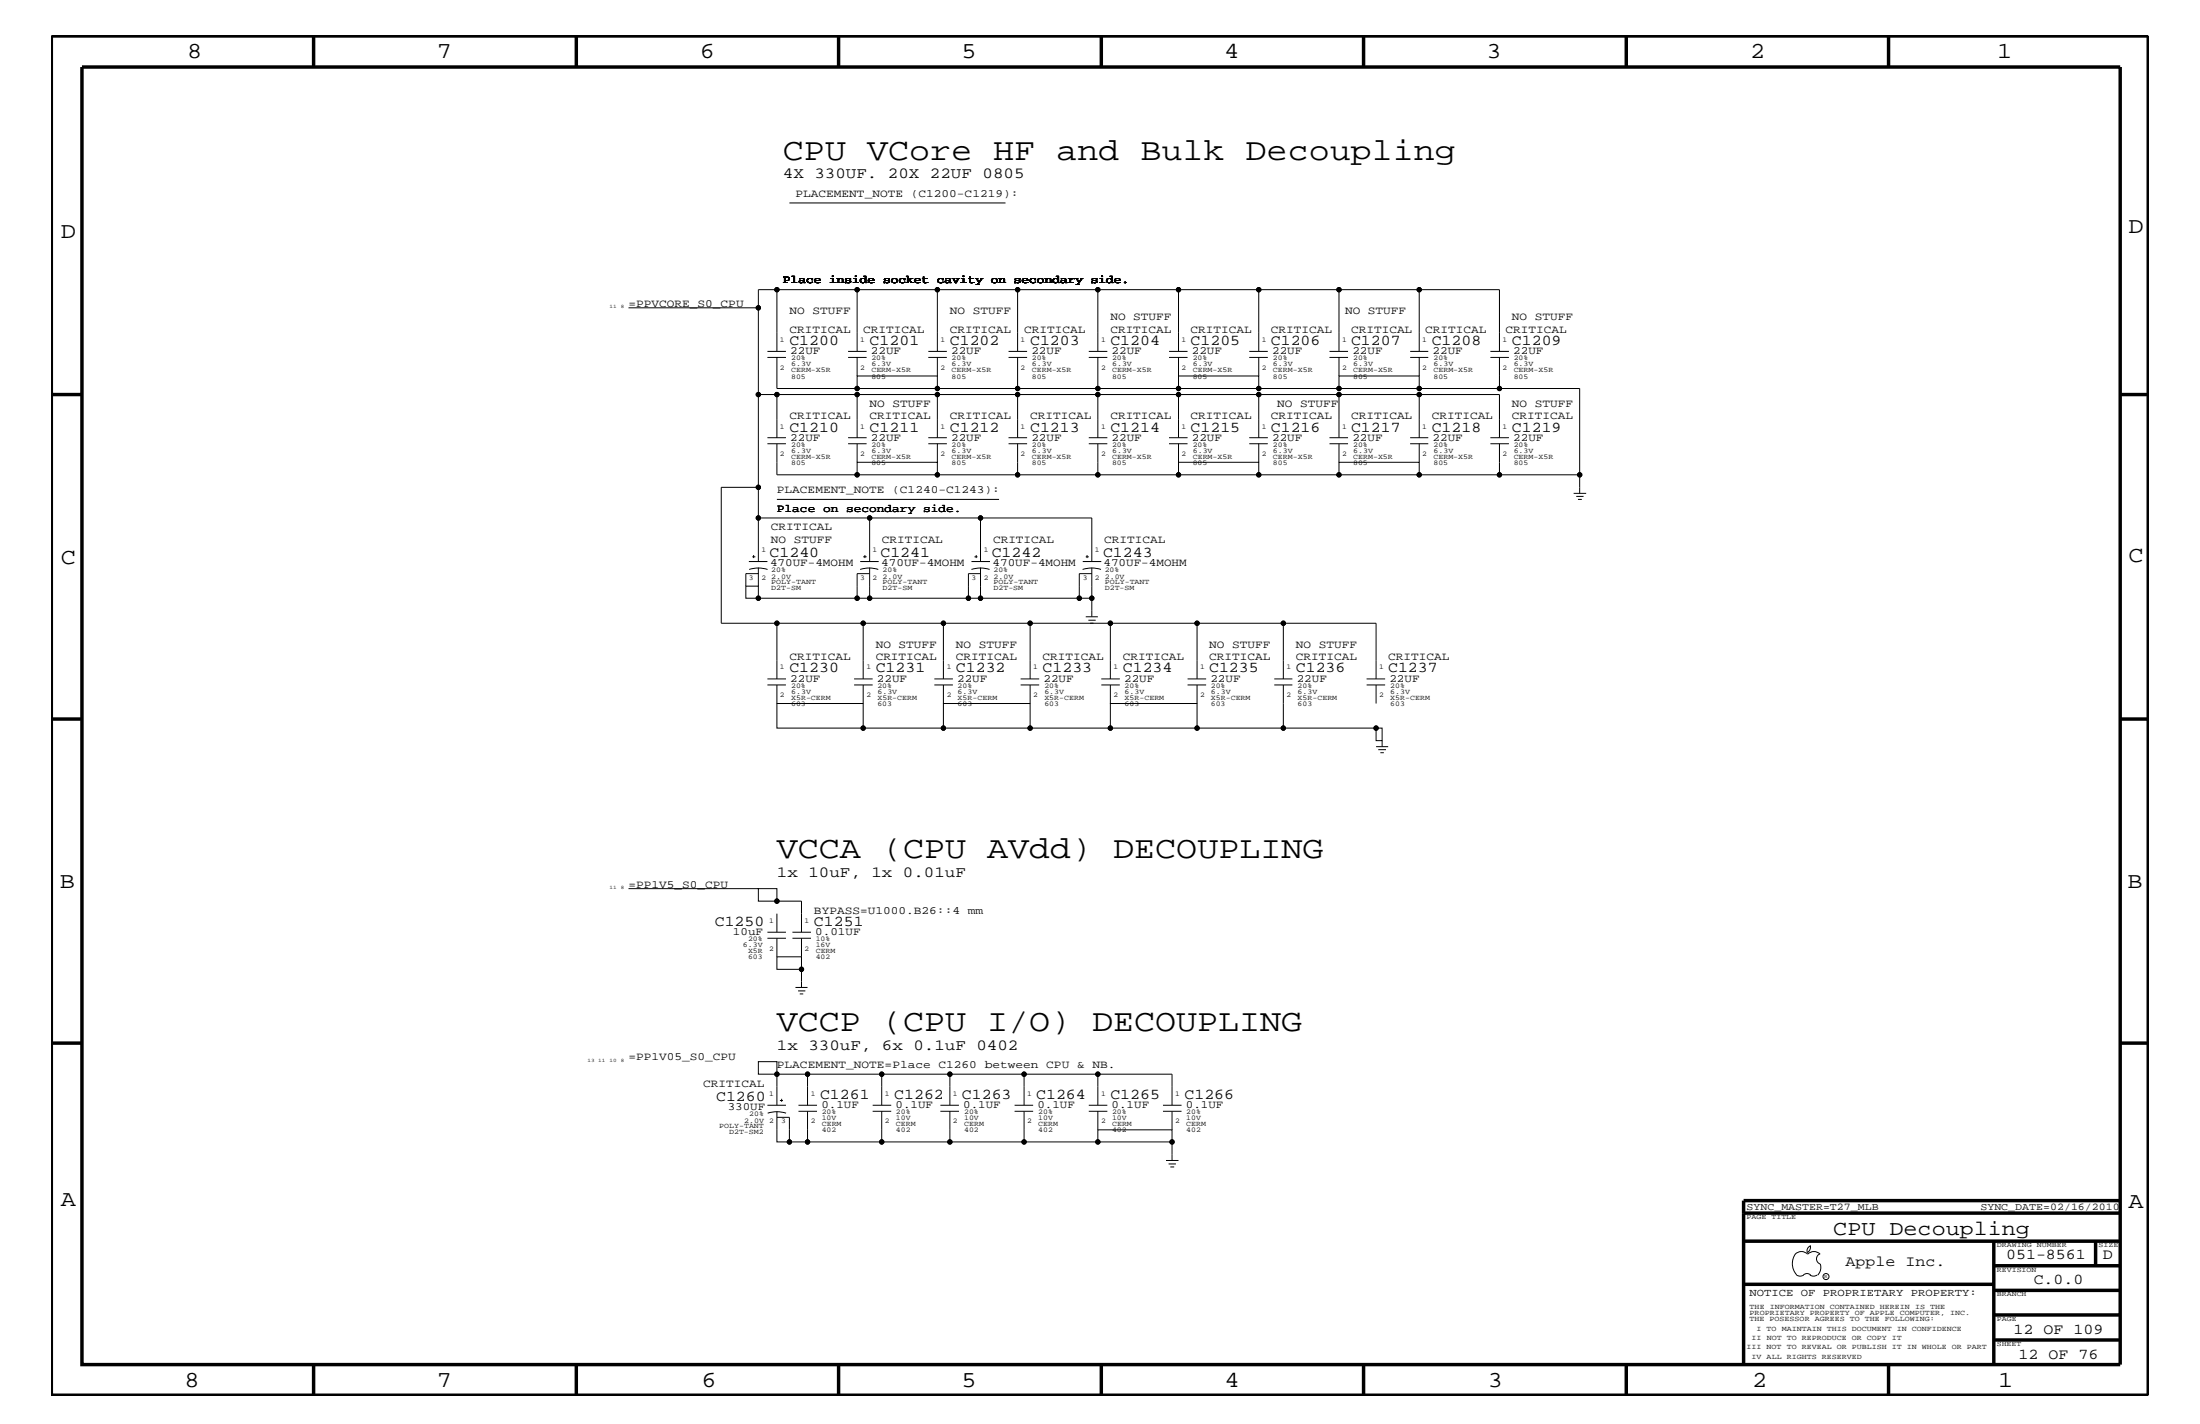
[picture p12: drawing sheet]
<svg xmlns="http://www.w3.org/2000/svg" width="432mm" height="279mm" viewBox="0 0 432 279" stroke-linecap="round" stroke-linejoin="round" font-family="sans-serif">
<g fill="none" stroke="#000" stroke-width=".2">
<path d="M154.9 39.8h42.5M152.5 56.8h-3.7v3.6h-25.4M168.2 56.8h-15.7v12.1M184 56.8h-15.8v12.1M199.7 56.8h-15.7v12.1M215.5 56.8h-15.8v12.1M231.3 56.8h-15.8v12.1M247.1 56.8h-15.8v12.1M262.8 56.8h-15.7v12.1M278.6 56.8h-15.8v12.1M148.8 60.4v49.8M148.8 77.4h3.7"/>
<path d="M150.6 70.1h3.7M150.6 68.9h3.7M152.5 70.1v6.1h15.7M166.5 70.1h3.6M166.5 68.9h3.6M168.2 77.4h-15.7v8.5M168.2 70.1v3.7M168.2 73.8h15.8v2.4h-15.8zM182.2 70.1h3.6M182.2 68.9h3.6M184 77.4h-15.8v8.5M184 70.1v3.7"/>
<path d="M184 76.2h47.3M198 70.1h3.6M198 68.9h3.6M199.7 77.4h-15.7v8.5M199.7 70.1v6.1M213.7 70.1h3.6M213.7 68.9h3.6M215.5 77.4h-15.8v8.5M215.5 70.1v6.1M229.4 70.1h3.7M229.4 68.9h3.7M231.3 77.4h-15.8v8.5"/>
<path d="M231.3 70.1v3.7M231.3 73.8h15.8v2.4h-15.8zM245.2 70.1h3.6M245.2 68.9h3.6M247.1 77.4h-15.8v8.5M247.1 70.1v3.7M247.1 76.2h15.7M260.9 70.1h3.7M260.9 68.9h3.7M262.8 73.8h15.8v2.4h-15.8zM262.8 77.4h-15.7v8.5M262.8 70.1v3.7"/>
<path d="M276.8 70.1h3.5M276.8 68.9h3.5M278.6 68.9v-12.1h15.7v12.1M278.6 77.4h-15.8v8.5M278.6 70.1v3.7M278.6 76.2h31.4v20.6M292.5 70.1h3.7M292.5 68.9h3.7M294.3 70.1v6.1M148.8 95.6h-7.2v26.7h10.9M150.6 87.1h3.7M150.6 85.9h3.7"/>
<path d="M152.5 87.1v6.1h15.7M152.5 98h43.6M166.5 87.1h3.6M166.5 85.9h3.6M168.2 87.1v3.6M168.2 90.7h15.8v2.5h-15.8zM182.2 87.1h3.6M182.2 85.9h3.6M184 87.1v3.6M184 93.2h47.3M198 87.1h3.6M198 85.9h3.6"/>
<path d="M199.7 87.1v6.1M213.7 87.1h3.6M213.7 85.9h3.6M215.5 87.1v6.1M229.4 87.1h3.7M229.4 85.9h3.7M231.3 87.1v3.6M231.3 90.7h15.8v2.5h-15.8zM245.2 87.1h3.6M245.2 85.9h3.6M247.1 87.1v3.6M247.1 93.2h15.7"/>
<path d="M260.9 87.1h3.7M260.9 85.9h3.7M262.8 90.7h15.8v2.5h-15.8zM262.8 87.1v3.6M276.8 87.1h3.5M276.8 85.9h3.5M278.6 85.9v-8.5h15.7v8.5M278.6 87.1v3.6M278.6 93.2h31.4M292.5 87.1h3.7M292.5 85.9h3.7M294.3 87.1v6.1"/>
<path d="M308.9 96.8h2.4M309.4 97.4h1.4M309.7 98h.8M146.4 115h2.4v2.4h-2.4zM147 110.2h3.6M147 111.7a5.9 5.9 0 0 1 3.6 0M147.7 109.2h.6M147.9 108.9v.6M148.8 111.4v3.6M148.8 112.6h-2.4v2.4M148.8 117.4h19.4M148.8 101.6h21.9"/>
<path d="M168.8 111.7a5.8 5.8 0 0 1 3.6 0M168.8 110.2h3.7M169.4 109.2h.7M169.8 108.9v.6M170.7 111.4v6h19.4M170.7 112.6h-2.5v4.8h2.5M190.7 111.7a5.8 5.8 0 0 1 3.5 0M190.7 110.2h3.6M191.3 109.2h.6M191.6 108.9v.6M192.4 111.4v6h19.4M192.4 112.6h-2.3v4.8h2.3"/>
<path d="M192.4 110.2v-8.6h21.9v8.6M192.4 101.6h-21.7v8.6M212.5 111.7a5.9 5.9 0 0 1 3.6 0M212.5 110.2h3.7M213.1 109.2h.6M213.4 108.9v.6M214.3 112.6h-2.5v4.8h2.5M214.3 111.4v9.6M150.6 134.4h3.7M150.6 133.2h3.7M152.5 138h16.9v4.9h-16.9zM152.5 134.4v3.6"/>
<path d="M167.6 134.4h3.7M167.6 133.2h3.7M169.4 122.3h-16.9v10.9M169.4 134.4v3.6M183.4 134.4h3.6M183.4 133.2h3.6M185.2 122.3h-15.8v10.9M185.2 134.4v3.6M185.2 138h17v4.9h-17zM200.3 134.4h3.7M200.3 133.2h3.7M202.2 122.3h-17v10.9"/>
<path d="M202.2 134.4v3.6M213.1 121h2.4M213.6 121.7h1.5M214 122.3h.6M216.2 134.4h3.6M216.2 133.2h3.6M217.9 138h17.1v4.9h-17.1zM217.9 122.3h-15.7v10.9M217.9 134.4v3.6M233.1 134.4h3.6M233.1 133.2h3.6M235 122.3h-17.1v10.9"/>
<path d="M235 134.4v3.6M250.1 134.4h3.6M250.1 133.2h3.6M251.9 133.2v-10.9h18.2v10.9M251.9 122.3h-16.9v10.9M251.9 134.4v8.5M268.2 134.4h3.7M268.2 133.2h3.7M270.1 134.4v3.6M169.4 142.9h15.8M202.2 142.9h15.7M235 142.9h35.1"/>
<path d="M270.1 142.9h1.2v2.4h-1.2zM270.1 146.5h2.4M270.5 147.1h1.5M270.9 147.7h.7M271.3 145.3v1.2M123.4 174.4h25.4M148.8 174.4h3.7v2.4h-3.7zM152.5 179.3v3.6M152.5 176.8h4.8v6.1M150.6 184.1h3.7M150.6 182.9h3.7M152.5 184.1v3.6"/>
<path d="M152.5 187.7h4.8v2.5h-4.8zM155.5 184.1h3.7M155.5 182.9h3.7M156.1 193.7h2.4M156.6 194.4h1.5M157 195h.6M157.3 184.1v3.6M157.3 190.2v3.5M148.8 208.3h3.7v2.5h-3.7zM150.6 216.9h3.7M150.7 218.4a5.9 5.9 0 0 1 3.6 0M152.5 219.2h2.4v4.9h3.6"/>
<path d="M152.5 218v6.1h2.4M153.1 215.9h.6M153.4 215.6v.6M156.7 216.9h3.7M156.7 218h3.7M158.5 218v6.1h14.6M158.5 210.8h-6v6.1M171.3 216.9h3.6M171.3 218h3.6M173.1 218v6.1h13.3M173.1 210.8h-14.6v6.1M184.6 216.9h3.6"/>
<path d="M184.6 218h3.6M186.4 218v6.1h14.6M186.4 210.8h-13.3v6.1M199.1 216.9h3.7M199.1 218h3.7M201 218v6.1h14.5M201 210.8h-14.6v6.1M213.7 216.9h3.6M213.7 218h3.6M215.5 216.9v-6.1h14.5v6.1M215.5 210.8h-14.5v6.1M215.5 218v3.7"/>
<path d="M228.3 216.9h3.6M228.3 218h3.6M230 218v3.7M215.5 221.7h14.5v2.4h-14.5zM228.9 227.7h2.4M229.4 228.4h1.4M229.7 229h.8M230 224.1v3.6M352.3 246.1a1.69 1.69 0 0 1 2.5 0M352.4 246a3.3 3.3 0 0 0 .2 4.1M352.6 250.2l.7 .2 .7-.2M354 250.2l.7-.3 .7 .3"/>
<path d="M354.8 246.1a1.69 1.69 0 0 1 2.4 0M355.2 250.2l.7 .2 .7-.2M355.3 244.4v.3a1.18 1.18 0 0 1-.6 1.1M355.4 244.4a.99 .99 0 0 0-.6 1.4M357.2 246a1.04 1.04 0 0 0-.7 1 1.04 1.04 0 0 0 .7 1M357.3 248l.1 .7a2.11 2.11 0 0 1-.6 1.5"/>
<circle cx="152.5" cy="56.8" r=".42"/>
<circle cx="168.2" cy="56.8" r=".42"/>
<circle cx="184" cy="56.8" r=".42"/>
<circle cx="199.7" cy="56.8" r=".42"/>
<circle cx="215.5" cy="56.8" r=".42"/>
<circle cx="231.3" cy="56.8" r=".42"/>
<circle cx="247.1" cy="56.8" r=".42"/>
<circle cx="262.8" cy="56.8" r=".42"/>
<circle cx="278.6" cy="56.8" r=".42"/>
<circle cx="148.8" cy="60.4" r=".42"/>
<circle cx="148.8" cy="77.4" r=".42"/>
<circle cx="152.5" cy="77.4" r=".42"/>
<circle cx="168.2" cy="76.2" r=".42"/>
<circle cx="168.2" cy="77.4" r=".42"/>
<circle cx="184" cy="76.2" r=".42"/>
<circle cx="184" cy="77.4" r=".42"/>
<circle cx="199.7" cy="76.2" r=".42"/>
<circle cx="199.7" cy="77.4" r=".42"/>
<circle cx="215.5" cy="76.2" r=".42"/>
<circle cx="215.5" cy="77.4" r=".42"/>
<circle cx="231.3" cy="76.2" r=".42"/>
<circle cx="231.3" cy="77.4" r=".42"/>
<circle cx="247.1" cy="76.2" r=".42"/>
<circle cx="247.1" cy="77.4" r=".42"/>
<circle cx="262.8" cy="76.2" r=".42"/>
<circle cx="262.8" cy="77.4" r=".42"/>
<circle cx="278.6" cy="76.2" r=".42"/>
<circle cx="278.6" cy="77.4" r=".42"/>
<circle cx="294.3" cy="76.2" r=".42"/>
<circle cx="148.8" cy="95.6" r=".42"/>
<circle cx="168.2" cy="93.2" r=".42"/>
<circle cx="184" cy="93.2" r=".42"/>
<circle cx="199.7" cy="93.2" r=".42"/>
<circle cx="215.5" cy="93.2" r=".42"/>
<circle cx="231.3" cy="93.2" r=".42"/>
<circle cx="247.1" cy="93.2" r=".42"/>
<circle cx="262.8" cy="93.2" r=".42"/>
<circle cx="278.6" cy="93.2" r=".42"/>
<circle cx="294.3" cy="93.2" r=".42"/>
<circle cx="310" cy="93.2" r=".42"/>
<circle cx="148.8" cy="117.4" r=".42"/>
<circle cx="148.8" cy="101.6" r=".42"/>
<circle cx="168.2" cy="117.4" r=".42"/>
<circle cx="170.7" cy="101.6" r=".42"/>
<circle cx="170.7" cy="117.4" r=".42"/>
<circle cx="190.1" cy="117.4" r=".42"/>
<circle cx="192.4" cy="101.6" r=".42"/>
<circle cx="192.4" cy="117.4" r=".42"/>
<circle cx="211.8" cy="117.4" r=".42"/>
<circle cx="214.3" cy="117.4" r=".42"/>
<circle cx="152.5" cy="122.3" r=".42"/>
<circle cx="169.4" cy="122.3" r=".42"/>
<circle cx="185.2" cy="122.3" r=".42"/>
<circle cx="202.2" cy="122.3" r=".42"/>
<circle cx="217.9" cy="122.3" r=".42"/>
<circle cx="234.9" cy="122.3" r=".42"/>
<circle cx="251.9" cy="122.3" r=".42"/>
<circle cx="169.4" cy="142.9" r=".42"/>
<circle cx="185.2" cy="142.9" r=".42"/>
<circle cx="202.2" cy="142.9" r=".42"/>
<circle cx="217.9" cy="142.9" r=".42"/>
<circle cx="234.9" cy="142.9" r=".42"/>
<circle cx="251.9" cy="142.9" r=".42"/>
<circle cx="270.1" cy="142.9" r=".42"/>
<circle cx="152.5" cy="176.8" r=".42"/>
<circle cx="157.3" cy="190.2" r=".42"/>
<circle cx="152.5" cy="210.8" r=".42"/>
<circle cx="158.5" cy="210.8" r=".42"/>
<circle cx="173.1" cy="210.8" r=".42"/>
<circle cx="186.4" cy="210.8" r=".42"/>
<circle cx="201" cy="210.8" r=".42"/>
<circle cx="215.5" cy="210.8" r=".42"/>
<circle cx="154.9" cy="224.1" r=".42"/>
<circle cx="158.5" cy="224.1" r=".42"/>
<circle cx="173.1" cy="224.1" r=".42"/>
<circle cx="186.4" cy="224.1" r=".42"/>
<circle cx="201" cy="224.1" r=".42"/>
<circle cx="215.5" cy="224.1" r=".42"/>
<circle cx="230" cy="224.1" r=".42"/>
<circle cx="358.4" cy="250.5" r=".59"/>
</g>
<g fill="none" stroke="#000" stroke-width=".68" stroke-linecap="butt">
<path d="M10.1 7.1h411.5v266.7h-411.5zM16.1 13.2h400v254.5h-400zM61.6 7.1v6.1M113.1 7.1v6.1M164.6 7.1v6.1M216.2 7.1v6.1M267.6 7.1v6.1M319.2 7.1v6.1M370.7 7.1v6.1M10.1 77.4h6M416.1 77.4h5.5M10.1 141.1h6"/>
<path d="M416.1 141.1h5.5M10.1 204.7h6M416.1 204.7h5.5M342.2 238h73.9M416.1 235.6h-73.9v32.1M342.2 243.5h73.9M342.2 252h49.1M391.3 243.5v24.2M391.3 258h24.8M391.3 253.2h24.8M391.3 248.4h24.8M411.3 243.5v4.9"/>
<path d="M61.6 267.7v6.1M113.1 267.7v6.1M164.6 267.7v6.1M216.2 268v5.8M267.6 267.7v6.1M319.2 267.7v6.1M370.7 267.7v6.1M391.3 262.9h24.8"/>
</g>
<g fill="#000">
<circle cx="152.5" cy="56.8" r=".42"/>
<circle cx="168.2" cy="56.8" r=".42"/>
<circle cx="184" cy="56.8" r=".42"/>
<circle cx="199.7" cy="56.8" r=".42"/>
<circle cx="215.5" cy="56.8" r=".42"/>
<circle cx="231.3" cy="56.8" r=".42"/>
<circle cx="247.1" cy="56.8" r=".42"/>
<circle cx="262.8" cy="56.8" r=".42"/>
<circle cx="278.6" cy="56.8" r=".42"/>
<circle cx="148.8" cy="60.4" r=".42"/>
<circle cx="148.8" cy="77.4" r=".42"/>
<circle cx="152.5" cy="77.4" r=".42"/>
<circle cx="168.2" cy="76.2" r=".42"/>
<circle cx="168.2" cy="77.4" r=".42"/>
<circle cx="184" cy="76.2" r=".42"/>
<circle cx="184" cy="77.4" r=".42"/>
<circle cx="199.7" cy="76.2" r=".42"/>
<circle cx="199.7" cy="77.4" r=".42"/>
<circle cx="215.5" cy="76.2" r=".42"/>
<circle cx="215.5" cy="77.4" r=".42"/>
<circle cx="231.3" cy="76.2" r=".42"/>
<circle cx="231.3" cy="77.4" r=".42"/>
<circle cx="247.1" cy="76.2" r=".42"/>
<circle cx="247.1" cy="77.4" r=".42"/>
<circle cx="262.8" cy="76.2" r=".42"/>
<circle cx="262.8" cy="77.4" r=".42"/>
<circle cx="278.6" cy="76.2" r=".42"/>
<circle cx="278.6" cy="77.4" r=".42"/>
<circle cx="294.3" cy="76.2" r=".42"/>
<circle cx="148.8" cy="95.6" r=".42"/>
<circle cx="168.2" cy="93.2" r=".42"/>
<circle cx="184" cy="93.2" r=".42"/>
<circle cx="199.7" cy="93.2" r=".42"/>
<circle cx="215.5" cy="93.2" r=".42"/>
<circle cx="231.3" cy="93.2" r=".42"/>
<circle cx="247.1" cy="93.2" r=".42"/>
<circle cx="262.8" cy="93.2" r=".42"/>
<circle cx="278.6" cy="93.2" r=".42"/>
<circle cx="294.3" cy="93.2" r=".42"/>
<circle cx="310" cy="93.2" r=".42"/>
<circle cx="148.8" cy="117.4" r=".42"/>
<circle cx="148.8" cy="101.6" r=".42"/>
<circle cx="168.2" cy="117.4" r=".42"/>
<circle cx="170.7" cy="101.6" r=".42"/>
<circle cx="170.7" cy="117.4" r=".42"/>
<circle cx="190.1" cy="117.4" r=".42"/>
<circle cx="192.4" cy="101.6" r=".42"/>
<circle cx="192.4" cy="117.4" r=".42"/>
<circle cx="211.8" cy="117.4" r=".42"/>
<circle cx="214.3" cy="117.4" r=".42"/>
<circle cx="152.5" cy="122.3" r=".42"/>
<circle cx="169.4" cy="122.3" r=".42"/>
<circle cx="185.2" cy="122.3" r=".42"/>
<circle cx="202.2" cy="122.3" r=".42"/>
<circle cx="217.9" cy="122.3" r=".42"/>
<circle cx="234.9" cy="122.3" r=".42"/>
<circle cx="251.9" cy="122.3" r=".42"/>
<circle cx="169.4" cy="142.9" r=".42"/>
<circle cx="185.2" cy="142.9" r=".42"/>
<circle cx="202.2" cy="142.9" r=".42"/>
<circle cx="217.9" cy="142.9" r=".42"/>
<circle cx="234.9" cy="142.9" r=".42"/>
<circle cx="251.9" cy="142.9" r=".42"/>
<circle cx="270.1" cy="142.9" r=".42"/>
<circle cx="152.5" cy="176.8" r=".42"/>
<circle cx="157.3" cy="190.2" r=".42"/>
<circle cx="152.5" cy="210.8" r=".42"/>
<circle cx="158.5" cy="210.8" r=".42"/>
<circle cx="173.1" cy="210.8" r=".42"/>
<circle cx="186.4" cy="210.8" r=".42"/>
<circle cx="201" cy="210.8" r=".42"/>
<circle cx="215.5" cy="210.8" r=".42"/>
<circle cx="154.9" cy="224.1" r=".42"/>
<circle cx="158.5" cy="224.1" r=".42"/>
<circle cx="173.1" cy="224.1" r=".42"/>
<circle cx="186.4" cy="224.1" r=".42"/>
<circle cx="201" cy="224.1" r=".42"/>
<circle cx="215.5" cy="224.1" r=".42"/>
<circle cx="230" cy="224.1" r=".42"/>
</g>
<g font-size="6.2">
<text x="153.7" y="31.4">CPU VCore HF and Bulk Decoupling</text>
<text x="152.5" y="168.3">VCCA (CPU AVdd) DECOUPLING</text>
<text x="152.5" y="202.3">VCCP (CPU I/O) DECOUPLING</text>
</g>
<g font-size="4.5">
<text x="36.7" y="11.5">8</text>
<text x="85.8" y="11.5">7</text>
<text x="137.3" y="11.5">6</text>
<text x="188.7" y="11.5">5</text>
<text x="240.3" y="11.5">4</text>
<text x="291.8" y="11.5">3</text>
<text x="343.5" y="11.5">2</text>
<text x="392" y="11.5">1</text>
<text x="11.9" y="46.8">D</text>
<text x="417.7" y="45.7">D</text>
<text x="11.9" y="110.6">C</text>
<text x="417.7" y="110.3">C</text>
<text x="11.8" y="174.3">B</text>
<text x="417.6" y="174.2">B</text>
<text x="11.9" y="236.7">A</text>
<text x="417.7" y="237.1">A</text>
<text x="36.2" y="272.1">8</text>
<text x="85.8" y="272.1">7</text>
<text x="137.7" y="272.1">6</text>
<text x="188.7" y="272.1">5</text>
<text x="240.4" y="272.1">4</text>
<text x="292" y="272.1">3</text>
<text x="343.9" y="272.1">2</text>
<text x="392.2" y="272.1">1</text>
</g>
<text font-size="4.1" x="359.8" y="242.3">CPU Decoupling</text>
<g font-size="3">
<text x="153.7" y="35">4X 330UF. 20X 22UF 0805</text>
<text x="154.9" y="67.7">C1200</text>
<text x="170.7" y="67.7">C1201</text>
<text x="186.4" y="67.7">C1202</text>
<text x="202.2" y="67.7">C1203</text>
<text x="217.9" y="67.7">C1204</text>
<text x="233.7" y="67.7">C1205</text>
<text x="249.4" y="67.7">C1206</text>
<text x="265.2" y="67.7">C1207</text>
<text x="281" y="67.7">C1208</text>
<text x="296.8" y="67.7">C1209</text>
<text x="154.9" y="84.7">C1210</text>
<text x="170.7" y="84.7">C1211</text>
<text x="186.4" y="84.7">C1212</text>
<text x="202.2" y="84.7">C1213</text>
<text x="217.9" y="84.7">C1214</text>
<text x="233.7" y="84.7">C1215</text>
<text x="249.4" y="84.7">C1216</text>
<text x="265.2" y="84.7">C1217</text>
<text x="281" y="84.7">C1218</text>
<text x="296.8" y="84.7">C1219</text>
<text x="151" y="109.3">C1240</text>
<text x="172.8" y="109.3">C1241</text>
<text x="194.6" y="109.3">C1242</text>
<text x="216.5" y="109.3">C1243</text>
<text x="154.9" y="131.9">C1230</text>
<text x="171.9" y="131.9">C1231</text>
<text x="187.6" y="131.9">C1232</text>
<text x="204.6" y="131.9">C1233</text>
<text x="220.4" y="131.9">C1234</text>
<text x="237.3" y="131.9">C1235</text>
<text x="254.3" y="131.9">C1236</text>
<text x="272.5" y="131.9">C1237</text>
<text x="152.5" y="172">1x 10uF, 1x 0.01uF</text>
<text x="140.3" y="181.6">C1250</text>
<text x="159.8" y="181.6">C1251</text>
<text x="152.5" y="205.9">1x 330uF, 6x 0.1uF 0402</text>
<text x="161" y="215.6">C1261</text>
<text x="175.5" y="215.6">C1262</text>
<text x="188.8" y="215.6">C1263</text>
<text x="203.4" y="215.6">C1264</text>
<text x="217.9" y="215.6">C1265</text>
<text x="232.5" y="215.6">C1266</text>
<text x="140.5" y="216">C1260</text>
<text x="362.2" y="248.4">Apple Inc.</text>
<text x="393.7" y="247.1">051-8561</text>
<text x="399.2" y="252">C.0.0</text>
<text x="412.7" y="247.1">D</text>
<text x="395.2" y="261.6">12 OF 109</text>
<text x="396.2" y="266.6">12 OF 76</text>
</g>
<g font-size="2.2">
<text x="156.1" y="38.6">PLACEMENT_NOTE (C1200-C1219):</text>
<text x="153.7" y="55.6">Place inside socket cavity on secondary side.</text>
<text x="123.4" y="60.2">=PPVCORE_S0_CPU</text>
<text x="154.9" y="65.3">CRITICAL</text>
<text x="154.9" y="61.7">NO STUFF</text>
<text x="169.4" y="65.3">CRITICAL</text>
<text x="186.4" y="61.7">NO STUFF</text>
<text x="186.4" y="65.3">CRITICAL</text>
<text x="201" y="65.3">CRITICAL</text>
<text x="217.9" y="62.9">NO STUFF</text>
<text x="217.9" y="65.3">CRITICAL</text>
<text x="233.7" y="65.3">CRITICAL</text>
<text x="249.4" y="65.3">CRITICAL</text>
<text x="264" y="61.7">NO STUFF</text>
<text x="265.2" y="65.3">CRITICAL</text>
<text x="279.7" y="65.3">CRITICAL</text>
<text x="295.5" y="65.3">CRITICAL</text>
<text x="296.8" y="62.9">NO STUFF</text>
<text x="155.1" y="69.5">22UF</text>
<text x="170.9" y="69.5">22UF</text>
<text x="186.7" y="69.5">22UF</text>
<text x="202.4" y="69.5">22UF</text>
<text x="218.2" y="69.5">22UF</text>
<text x="233.9" y="69.5">22UF</text>
<text x="249.7" y="69.5">22UF</text>
<text x="265.4" y="69.5">22UF</text>
<text x="281.2" y="69.5">22UF</text>
<text x="297" y="69.5">22UF</text>
<text x="154.9" y="82.2">CRITICAL</text>
<text x="170.7" y="82.2">CRITICAL</text>
<text x="170.7" y="79.9">NO STUFF</text>
<text x="186.4" y="82.2">CRITICAL</text>
<text x="202.2" y="82.2">CRITICAL</text>
<text x="217.9" y="82.2">CRITICAL</text>
<text x="233.7" y="82.2">CRITICAL</text>
<text x="249.4" y="82.2">CRITICAL</text>
<text x="250.7" y="79.9">NO STUFF</text>
<text x="265.2" y="82.2">CRITICAL</text>
<text x="281" y="82.2">CRITICAL</text>
<text x="296.8" y="79.9">NO STUFF</text>
<text x="296.8" y="82.2">CRITICAL</text>
<text x="155.1" y="86.5">22UF</text>
<text x="170.9" y="86.5">22UF</text>
<text x="186.7" y="86.5">22UF</text>
<text x="202.4" y="86.5">22UF</text>
<text x="218.2" y="86.5">22UF</text>
<text x="233.9" y="86.5">22UF</text>
<text x="249.7" y="86.5">22UF</text>
<text x="265.4" y="86.5">22UF</text>
<text x="281.2" y="86.5">22UF</text>
<text x="297" y="86.5">22UF</text>
<text x="152.5" y="100.4">Place on secondary side.</text>
<text x="152.5" y="96.8">PLACEMENT_NOTE (C1240-C1243):</text>
<text x="151.3" y="106.5">NO STUFF</text>
<text x="151.3" y="104.1">CRITICAL</text>
<text x="173.1" y="106.5">CRITICAL</text>
<text x="194.9" y="106.5">CRITICAL</text>
<text x="216.7" y="106.5">CRITICAL</text>
<text x="151.1" y="111">470UF-4MOHM</text>
<text x="173" y="111">470UF-4MOHM</text>
<text x="194.8" y="111">470UF-4MOHM</text>
<text x="216.6" y="111">470UF-4MOHM</text>
<text x="154.9" y="129.6">CRITICAL</text>
<text x="171.9" y="129.6">CRITICAL</text>
<text x="171.9" y="127.1">NO STUFF</text>
<text x="187.6" y="129.6">CRITICAL</text>
<text x="187.6" y="127.1">NO STUFF</text>
<text x="204.6" y="129.6">CRITICAL</text>
<text x="220.4" y="129.6">CRITICAL</text>
<text x="237.3" y="129.6">CRITICAL</text>
<text x="237.3" y="127.1">NO STUFF</text>
<text x="254.3" y="127.1">NO STUFF</text>
<text x="254.3" y="129.6">CRITICAL</text>
<text x="272.5" y="129.6">CRITICAL</text>
<text x="155.1" y="133.8">22UF</text>
<text x="172.1" y="133.8">22UF</text>
<text x="187.9" y="133.8">22UF</text>
<text x="204.8" y="133.8">22UF</text>
<text x="220.6" y="133.8">22UF</text>
<text x="237.6" y="133.8">22UF</text>
<text x="254.5" y="133.8">22UF</text>
<text x="272.7" y="133.8">22UF</text>
<text x="123.4" y="174.2">=PP1V5_S0_CPU</text>
<text x="159.8" y="179.3">BYPASS=U1000.B26::4 mm</text>
<text x="143.8" y="183.5">10uF</text>
<text x="160" y="183.5">0.01UF</text>
<text x="123.4" y="208.1">=PP1V05_S0_CPU</text>
<text x="152.5" y="209.6">PLACEMENT_NOTE=Place C1260 between CPU &amp; NB.</text>
<text x="138" y="213.2">CRITICAL</text>
<text x="142.8" y="217.7">330UF</text>
<text x="161.2" y="217.5">0.1UF</text>
<text x="175.8" y="217.5">0.1UF</text>
<text x="189.1" y="217.5">0.1UF</text>
<text x="203.6" y="217.5">0.1UF</text>
<text x="218.2" y="217.5">0.1UF</text>
<text x="232.7" y="217.5">0.1UF</text>
</g>
<text font-size="2.1" x="343.4" y="254.4">NOTICE OF PROPRIETARY PROPERTY:</text>
<g font-size="2">
<text x="342.8" y="237.4">SYNC_MASTER=T27_MLB</text>
<text x="388.7" y="237.4">SYNC_DATE=02/16/2010</text>
</g>
<g font-size="1.4">
<text x="153.1" y="67.1">1</text>
<text x="155.3" y="71.8">6.3V</text>
<text x="155.3" y="70.7">20%</text>
<text x="168.8" y="67.1">1</text>
<text x="171" y="71.8">6.3V</text>
<text x="171" y="70.7">20%</text>
<text x="184.6" y="67.1">1</text>
<text x="186.8" y="70.7">20%</text>
<text x="186.8" y="71.8">6.3V</text>
<text x="200.3" y="67.1">1</text>
<text x="202.5" y="70.7">20%</text>
<text x="202.5" y="71.8">6.3V</text>
<text x="216.2" y="67.1">1</text>
<text x="218.3" y="71.8">6.3V</text>
<text x="218.3" y="70.7">20%</text>
<text x="231.9" y="67.1">1</text>
<text x="234.1" y="71.8">6.3V</text>
<text x="234.1" y="70.7">20%</text>
<text x="247.6" y="67.1">1</text>
<text x="249.9" y="70.7">20%</text>
<text x="249.9" y="71.8">6.3V</text>
<text x="263.4" y="67.1">1</text>
<text x="265.6" y="70.7">20%</text>
<text x="265.6" y="71.8">6.3V</text>
<text x="279.1" y="67.1">1</text>
<text x="281.3" y="70.7">20%</text>
<text x="281.3" y="71.8">6.3V</text>
<text x="294.9" y="67.1">1</text>
<text x="297.1" y="71.8">6.3V</text>
<text x="297.1" y="70.7">20%</text>
<text x="153.1" y="72.6">2</text>
<text x="155.3" y="73">CERM-X5R</text>
<text x="155.3" y="74.3">805</text>
<text x="168.8" y="72.6">2</text>
<text x="171" y="73">CERM-X5R</text>
<text x="171" y="74.3">805</text>
<text x="184.6" y="72.6">2</text>
<text x="186.8" y="74.3">805</text>
<text x="186.8" y="73">CERM-X5R</text>
<text x="200.3" y="72.6">2</text>
<text x="202.5" y="74.3">805</text>
<text x="202.5" y="73">CERM-X5R</text>
<text x="216.2" y="72.6">2</text>
<text x="218.3" y="73">CERM-X5R</text>
<text x="218.3" y="74.3">805</text>
<text x="231.9" y="72.6">2</text>
<text x="234.1" y="74.3">805</text>
<text x="234.1" y="73">CERM-X5R</text>
<text x="247.6" y="72.6">2</text>
<text x="249.9" y="74.3">805</text>
<text x="249.9" y="73">CERM-X5R</text>
<text x="263.4" y="72.6">2</text>
<text x="265.6" y="74.3">805</text>
<text x="265.6" y="73">CERM-X5R</text>
<text x="279.1" y="72.6">2</text>
<text x="281.3" y="74.3">805</text>
<text x="281.3" y="73">CERM-X5R</text>
<text x="294.9" y="72.6">2</text>
<text x="297.1" y="73">CERM-X5R</text>
<text x="297.1" y="74.3">805</text>
<text x="153.1" y="89.5">2</text>
<text x="153.1" y="84.1">1</text>
<text x="155.3" y="88.8">6.3V</text>
<text x="155.3" y="87.7">20%</text>
<text x="168.8" y="89.5">2</text>
<text x="168.8" y="84.1">1</text>
<text x="171" y="88.8">6.3V</text>
<text x="171" y="87.7">20%</text>
<text x="184.6" y="89.5">2</text>
<text x="184.6" y="84.1">1</text>
<text x="186.8" y="87.7">20%</text>
<text x="186.8" y="88.8">6.3V</text>
<text x="200.3" y="89.5">2</text>
<text x="200.3" y="84.1">1</text>
<text x="202.5" y="87.7">20%</text>
<text x="202.5" y="88.8">6.3V</text>
<text x="216.2" y="89.5">2</text>
<text x="216.2" y="84.1">1</text>
<text x="218.3" y="88.8">6.3V</text>
<text x="218.3" y="87.7">20%</text>
<text x="231.9" y="89.5">2</text>
<text x="231.9" y="84.1">1</text>
<text x="234.1" y="88.8">6.3V</text>
<text x="234.1" y="87.7">20%</text>
<text x="247.6" y="89.5">2</text>
<text x="247.6" y="84.1">1</text>
<text x="249.9" y="87.7">20%</text>
<text x="249.9" y="88.8">6.3V</text>
<text x="263.4" y="89.5">2</text>
<text x="263.4" y="84.1">1</text>
<text x="265.6" y="87.7">20%</text>
<text x="265.6" y="88.8">6.3V</text>
<text x="279.1" y="89.5">2</text>
<text x="279.1" y="84.1">1</text>
<text x="281.3" y="87.7">20%</text>
<text x="281.3" y="88.8">6.3V</text>
<text x="294.9" y="89.5">2</text>
<text x="294.9" y="84.1">1</text>
<text x="297.1" y="88.8">6.3V</text>
<text x="297.1" y="87.7">20%</text>
<text x="155.3" y="90">CERM-X5R</text>
<text x="155.3" y="91.2">805</text>
<text x="171" y="90">CERM-X5R</text>
<text x="171" y="91.2">805</text>
<text x="186.8" y="91.2">805</text>
<text x="186.8" y="90">CERM-X5R</text>
<text x="202.5" y="91.2">805</text>
<text x="202.5" y="90">CERM-X5R</text>
<text x="218.3" y="90">CERM-X5R</text>
<text x="218.3" y="91.2">805</text>
<text x="234.1" y="91.2">805</text>
<text x="234.1" y="90">CERM-X5R</text>
<text x="249.9" y="91.2">805</text>
<text x="249.9" y="90">CERM-X5R</text>
<text x="265.6" y="91.2">805</text>
<text x="265.6" y="90">CERM-X5R</text>
<text x="281.3" y="91.2">805</text>
<text x="281.3" y="90">CERM-X5R</text>
<text x="297.1" y="90">CERM-X5R</text>
<text x="297.1" y="91.2">805</text>
<text x="147" y="113.7">3</text>
<text x="149.4" y="113.7">2</text>
<text x="149.4" y="108.3">1</text>
<text x="151.4" y="113.6">2.0V</text>
<text x="151.4" y="112.3">20%</text>
<text x="168.8" y="113.7">3</text>
<text x="171.3" y="108.3">1</text>
<text x="171.3" y="113.7">2</text>
<text x="173.2" y="113.6">2.0V</text>
<text x="173.2" y="112.3">20%</text>
<text x="190.7" y="113.7">3</text>
<text x="193.1" y="113.7">2</text>
<text x="193.1" y="108.3">1</text>
<text x="195" y="113.6">2.0V</text>
<text x="195" y="112.3">20%</text>
<text x="212.5" y="113.7">3</text>
<text x="214.9" y="108.3">1</text>
<text x="214.9" y="113.7">2</text>
<text x="216.8" y="113.6">2.0V</text>
<text x="216.8" y="112.3">20%</text>
<text x="151.4" y="115.9">D2T-SM</text>
<text x="151.4" y="114.7">POLY-TANT</text>
<text x="173.2" y="115.9">D2T-SM</text>
<text x="173.2" y="114.7">POLY-TANT</text>
<text x="195" y="114.7">POLY-TANT</text>
<text x="195" y="115.9">D2T-SM</text>
<text x="216.8" y="115.9">D2T-SM</text>
<text x="216.8" y="114.7">POLY-TANT</text>
<text x="153.1" y="131.3">1</text>
<text x="170.1" y="131.3">1</text>
<text x="185.8" y="131.3">1</text>
<text x="202.8" y="131.3">1</text>
<text x="218.5" y="131.3">1</text>
<text x="235.5" y="131.3">1</text>
<text x="252.5" y="131.3">1</text>
<text x="270.7" y="131.3">1</text>
<text x="153.1" y="136.8">2</text>
<text x="155.3" y="137.3">X5R-CERM</text>
<text x="155.3" y="136.1">6.3V</text>
<text x="155.3" y="135">20%</text>
<text x="170.1" y="136.8">2</text>
<text x="172.2" y="137.3">X5R-CERM</text>
<text x="172.2" y="136.1">6.3V</text>
<text x="172.2" y="135">20%</text>
<text x="185.8" y="136.8">2</text>
<text x="188" y="135">20%</text>
<text x="188" y="137.3">X5R-CERM</text>
<text x="188" y="136.1">6.3V</text>
<text x="202.8" y="136.8">2</text>
<text x="205" y="135">20%</text>
<text x="205" y="136.1">6.3V</text>
<text x="205" y="137.3">X5R-CERM</text>
<text x="218.5" y="136.8">2</text>
<text x="220.7" y="135">20%</text>
<text x="220.7" y="136.1">6.3V</text>
<text x="220.7" y="137.3">X5R-CERM</text>
<text x="235.5" y="136.8">2</text>
<text x="237.7" y="135">20%</text>
<text x="237.7" y="137.3">X5R-CERM</text>
<text x="237.7" y="136.1">6.3V</text>
<text x="252.5" y="136.8">2</text>
<text x="254.7" y="135">20%</text>
<text x="254.7" y="136.1">6.3V</text>
<text x="254.7" y="137.3">X5R-CERM</text>
<text x="270.7" y="136.8">2</text>
<text x="272.9" y="135">20%</text>
<text x="272.9" y="136.1">6.3V</text>
<text x="272.9" y="137.3">X5R-CERM</text>
<text x="155.3" y="138.5">603</text>
<text x="172.2" y="138.5">603</text>
<text x="188" y="138.5">603</text>
<text x="205" y="138.5">603</text>
<text x="220.7" y="138.5">603</text>
<text x="237.7" y="138.5">603</text>
<text x="254.7" y="138.5">603</text>
<text x="272.9" y="138.5">603</text>
<text x="145.8" y="185.8">6.3V</text>
<text x="146.8" y="184.7">20%</text>
<text x="151" y="181">1</text>
<text x="157.9" y="181">1</text>
<text x="160.1" y="184.7">10%</text>
<text x="160.1" y="185.8">16V</text>
<text x="146.8" y="187">X5R</text>
<text x="146.8" y="188.2">603</text>
<text x="151" y="186.5">2</text>
<text x="157.9" y="186.5">2</text>
<text x="160.1" y="188.2">402</text>
<text x="160.1" y="187">CERM</text>
<text x="151" y="215">1</text>
<text x="159.2" y="215">1</text>
<text x="173.7" y="215">1</text>
<text x="187" y="215">1</text>
<text x="201.6" y="215">1</text>
<text x="216.2" y="215">1</text>
<text x="230.6" y="215">1</text>
<text x="141.1" y="221.3">POLY-TANT</text>
<text x="146" y="220.2">2.0V 2</text>
<text x="147.1" y="219">20%</text>
<text x="153.3" y="220.4">3</text>
<text x="159.2" y="220.4">2</text>
<text x="161.3" y="218.6">20%</text>
<text x="161.3" y="219.7">10V</text>
<text x="161.3" y="220.9">CERM</text>
<text x="173.7" y="220.4">2</text>
<text x="175.9" y="218.6">20%</text>
<text x="175.9" y="219.7">10V</text>
<text x="175.9" y="220.9">CERM</text>
<text x="187" y="220.4">2</text>
<text x="189.2" y="220.9">CERM</text>
<text x="189.2" y="218.6">20%</text>
<text x="189.2" y="219.7">10V</text>
<text x="201.6" y="220.4">2</text>
<text x="203.8" y="218.6">20%</text>
<text x="203.8" y="219.7">10V</text>
<text x="203.8" y="220.9">CERM</text>
<text x="216.2" y="220.4">2</text>
<text x="218.3" y="220.9">CERM</text>
<text x="218.3" y="218.6">20%</text>
<text x="218.3" y="219.7">10V</text>
<text x="230.6" y="220.4">2</text>
<text x="232.8" y="218.6">20%</text>
<text x="232.8" y="219.7">10V</text>
<text x="232.8" y="220.9">CERM</text>
<text x="143.1" y="222.5">D2T-SM2</text>
<text x="161.3" y="222.2">402</text>
<text x="175.9" y="222.2">402</text>
<text x="189.2" y="222.2">402</text>
<text x="203.8" y="222.2">402</text>
<text x="218.3" y="222.2">402</text>
<text x="232.8" y="222.2">402</text>
<text x="342.8" y="239.2">PAGE TITLE</text>
<text x="391.9" y="244.7">DRAWING NUMBER</text>
<text x="411.9" y="244.7">SIZE</text>
<text x="391.9" y="249.5">REVISION</text>
<text x="343.4" y="256.8">THE INFORMATION CONTAINED HEREIN IS THE</text>
<text x="391.9" y="254.4">BRANCH</text>
<text x="343.4" y="259.3">THE POSESSOR AGREES TO THE FOLLOWING:</text>
<text x="343.4" y="258">PROPRIETARY PROPERTY OF APPLE COMPUTER, INC.</text>
<text x="343.8" y="262.9">II NOT TO REPRODUCE OR COPY IT</text>
<text x="344.8" y="261.1">I TO MAINTAIN THIS DOCUMENT IN CONFIDENCE</text>
<text x="391.9" y="259.3">PAGE</text>
<text x="342.8" y="264.7">III NOT TO REVEAL OR PUBLISH IT IN WHOLE OR PART</text>
<text x="343.8" y="266.6">IV ALL RIGHTS RESERVED</text>
<text x="391.9" y="264.1">SHEET</text>
</g>
<g font-size="1">
<text x="119.6" y="60.4">11</text>
<text x="121.8" y="60.4">8</text>
<text x="119.6" y="174.4">11</text>
<text x="121.8" y="174.4">8</text>
<text x="115.3" y="208.3">13 11</text>
<text x="119.6" y="208.3">10</text>
<text x="121.8" y="208.3">8</text>
<text x="358.1" y="250.7">R</text>
</g>
</svg>
